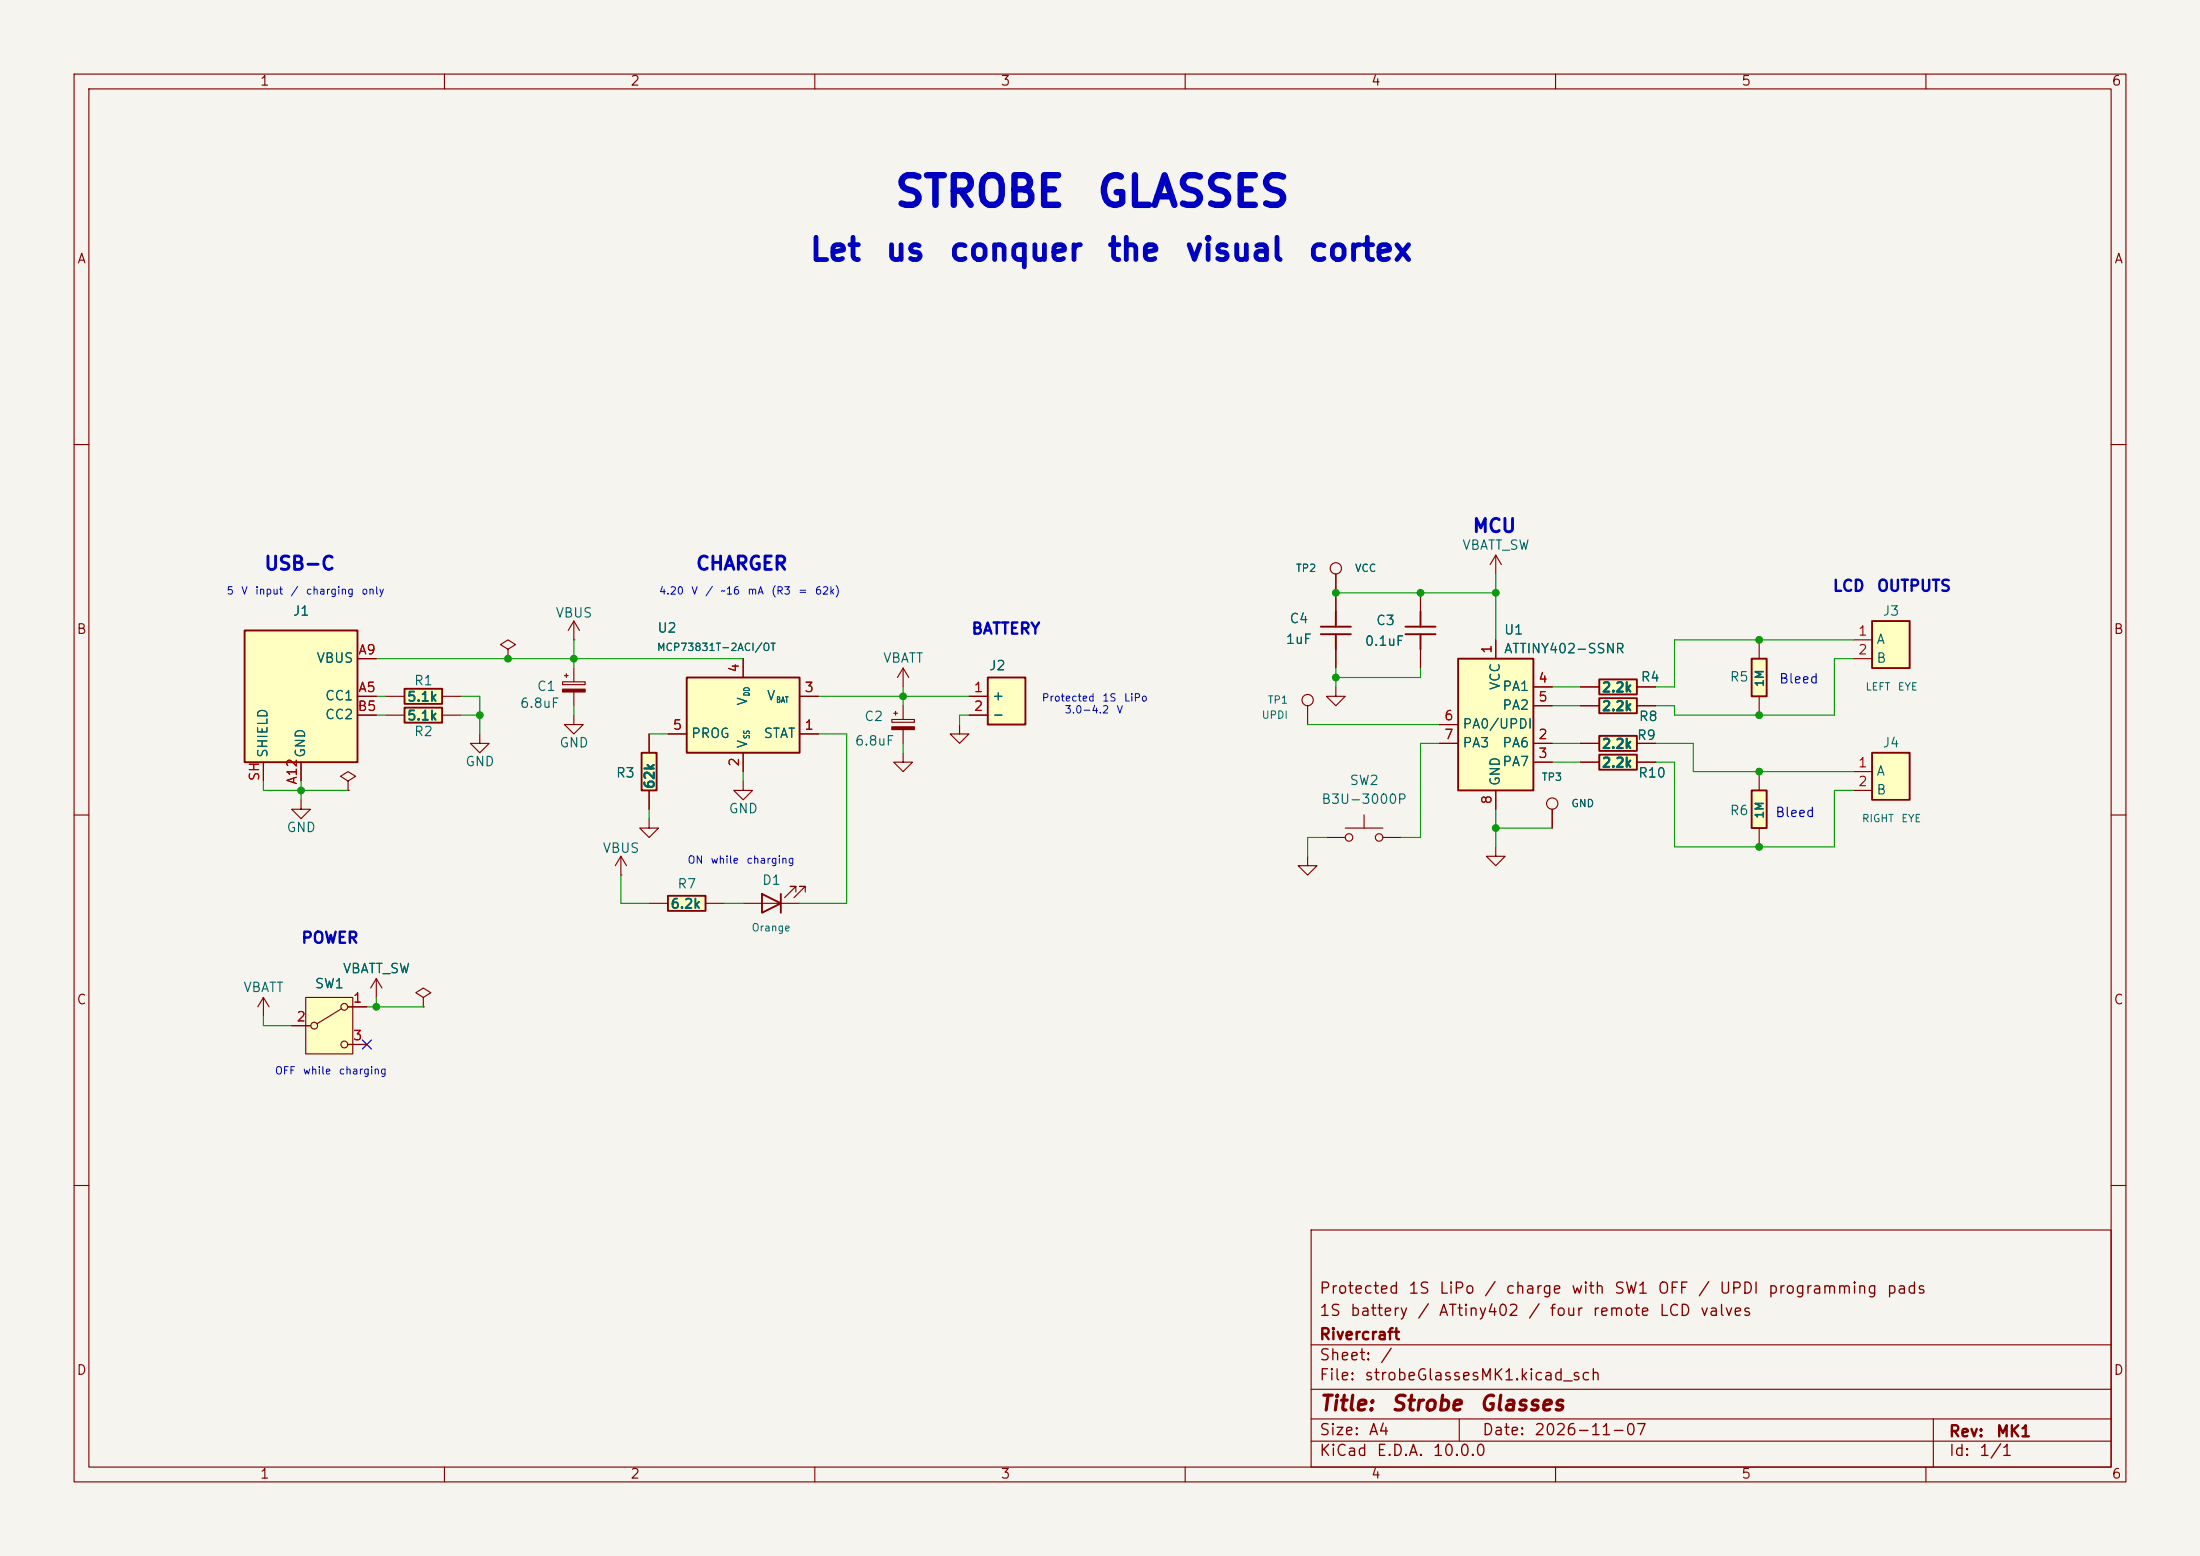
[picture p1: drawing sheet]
<svg xmlns="http://www.w3.org/2000/svg" width="297mm" height="210mm" viewBox="0 0 297 210" stroke-linecap="round" stroke-linejoin="round" font-family="sans-serif">
<path d="M0 0h297v210h-297z" fill="#f5f4ef" stroke="#f5f4ef" stroke-width=".14"/>
<g fill="none" stroke="#840000" stroke-width=".15">
<path d="M10 10h277v190h-277zM12 12h273v186h-273zM60 10v2M110 10v2M160 10v2M210 10v2M260 10v2M10 60h2M285 60h2M10 110h2M285 110h2M100.3 121.9h7.6"/>
<path d="M107.4 120.4v-.8h-.7h.7l-1.5 1.6M108.7 120.4v-.8h-.8h.8l-1.5 1.6M10 160h2M177 166h108v32h-108zM285 160h2M60 198v2M110 198v2M160 198v2M177 194.5h108M177 191.5h108M177 187.5h108M177 181.5h108"/>
<path d="M197 191.5v3M210 198v2M260 198v2M261 191.5v6.5"/>
</g>
<path d="M102.9 120.7l2.5 1.2-2.5 1.3zM105.4 120.7v2.5" fill="none" stroke="#840000" stroke-width=".25"/>
<path d="M215.9 91.7h5.1v2h-5.1z" fill="#ffffc2"/>
<path d="M215.9 91.7h5.1v2h-5.1z" fill="none" stroke="#840000" stroke-width=".25"/>
<path d="M213.4 92.7h2.5M221 92.7h2.5" fill="none" stroke="#840000" stroke-width=".15"/>
<path d="M215.9 101.9h5.1v2h-5.1z" fill="#ffffc2"/>
<path d="M215.9 101.9h5.1v2h-5.1z" fill="none" stroke="#840000" stroke-width=".25"/>
<path d="M213.4 102.9h2.5M221 102.9h2.5" fill="none" stroke="#840000" stroke-width=".15"/>
<path d="M236.5 106.7h2v5.1h-2z" fill="#ffffc2"/>
<path d="M236.5 106.7h2v5.1h-2z" fill="none" stroke="#840000" stroke-width=".25"/>
<path d="M237.5 104.1v2.6M237.5 111.8v2.5" fill="none" stroke="#840000" stroke-width=".15"/>
<path d="M215.9 99.3h5.1v2h-5.1z" fill="#ffffc2"/>
<path d="M215.9 99.3h5.1v2h-5.1z" fill="none" stroke="#840000" stroke-width=".25"/>
<path d="M213.4 100.3h2.5M221 100.3h2.5" fill="none" stroke="#840000" stroke-width=".15"/>
<path d="M196.8 88.9h10.2v17.8h-10.2z" fill="#ffffc2"/>
<path d="M196.8 88.9h10.2v17.8h-10.2z" fill="none" stroke="#840000" stroke-width=".25"/>
<g fill="none" stroke="#840000" stroke-width=".15">
<path d="M201.9 74.9v2.6M201.9 74.9l-.7 1.3M201.9 74.9l.8 1.3M194.3 97.8h2.5M201.9 86.4v2.5M207 92.7h2.5M207 95.3h2.5M194.3 100.3h2.5M201.9 114.3v1.3h1.3l-1.3 1.2-1.2-1.2h1.2M201.9 106.7v2.5M207 100.3h2.5M207 102.9h2.5"/>
<path d="M209.5 109.2v2.6"/>
<circle cx="209.5" cy="108.5" r=".76"/>
</g>
<path d="M54.6 93h5.1v2h-5.1z" fill="#ffffc2"/>
<path d="M54.6 93h5.1v2h-5.1z" fill="none" stroke="#840000" stroke-width=".25"/>
<path d="M52.1 94h2.5M59.7 94h2.5" fill="none" stroke="#840000" stroke-width=".15"/>
<path d="M252.7 83.8h5.1v6.4h-5.1z" fill="#ffffc2"/>
<path d="M252.7 83.8h5.1v6.4h-5.1z" fill="none" stroke="#840000" stroke-width=".25"/>
<path d="M68.6 87.6l1-.6-1-.6-1 .6 1 .6v1.3M68.6 88.9h.1M250.2 86.4h2.5M250.2 88.9h2.5" fill="none" stroke="#840000" stroke-width=".15"/>
<path d="M54.6 95.5h5.1v2h-5.1z" fill="#ffffc2"/>
<path d="M54.6 95.5h5.1v2h-5.1z" fill="none" stroke="#840000" stroke-width=".25"/>
<path d="M52.1 96.5h2.5M59.7 96.5h2.5M35.6 134.6l-.8 1.3M35.6 134.6l.7 1.3M35.6 134.6v2.6" fill="none" stroke="#840000" stroke-width=".15"/>
<path d="M236.5 88.9h2v5.1h-2z" fill="#ffffc2"/>
<path d="M236.5 88.9h2v5.1h-2z" fill="none" stroke="#840000" stroke-width=".25"/>
<path d="M237.5 86.4v2.5M237.5 94v2.5" fill="none" stroke="#840000" stroke-width=".15"/>
<path d="M41.3 134.6h6.3v7.6h-6.3z" fill="#ffffc2"/>
<g fill="none" stroke="#840000" stroke-width=".15">
<path d="M64.8 99.1v1.2h1.2l-1.2 1.3-1.3-1.3h1.3M40.6 108v1.2h1.3l-1.3 1.3-1.2-1.3h1.2M47 105.4l1-.6-1-.7-1 .7 1 .6v1.3M47 106.7h.1M39.4 138.4h2.5M41.3 134.6h6.3v7.6h-6.3zM46.1 136.1l-3.3 2.1M47 135.9h2.5M50.8 132.1l-.8 1.3M50.8 132.1l.8 1.3M50.8 132.1v2.5M57.1 134.6l1.1-.6-1.1-.6-1 .6 1 .6v1.3"/>
<path d="M57.1 135.9h.1M47 141h2.5"/>
<circle cx="42.4" cy="138.4" r=".46"/>
<circle cx="46.5" cy="135.9" r=".46"/>
<circle cx="46.5" cy="141" r=".46"/>
</g>
<path d="M252.7 101.6h5.1v6.4h-5.1z" fill="#ffffc2"/>
<path d="M252.7 101.6h5.1v6.4h-5.1z" fill="none" stroke="#840000" stroke-width=".25"/>
<path d="M250.2 104.1h2.5M250.2 106.7h2.5" fill="none" stroke="#840000" stroke-width=".15"/>
<path d="M33 85.1h15.3v17.8h-15.3z" fill="#ffffc2"/>
<path d="M33 85.1h15.3v17.8h-15.3z" fill="none" stroke="#840000" stroke-width=".25"/>
<g fill="none" stroke="#840000" stroke-width=".15">
<path d="M48.3 94h2.5M48.3 88.9h2.5M48.3 96.5h2.5M120.4 97.1h3v.4h-3zM120.6 96.3h.6M120.9 96v.5M121.9 95.3v1.8M121.9 98.5v1.8M129.5 97.8v1.3h1.3l-1.3 1.2-1.2-1.2h1.2M35.6 102.9v2.5M40.6 102.9v2.5M121.9 101.6v1.3h1.3l-1.3 1.2-1.3-1.2h1.3"/>
<path d="M176.5 115.6v1.2h1.3l-1.3 1.3-1.2-1.3h1.2M179.1 113h2.5M181.6 111.8h5.1M184.1 110v1.8M186.7 113h2.5"/>
<circle cx="182.1" cy="113" r=".51"/>
<circle cx="186.2" cy="113" r=".51"/>
</g>
<path d="M120.4 98.1h3v.4h-3z" fill="#840000" stroke="#840000" stroke-width=".15"/>
<path d="M92.7 91.4h15.2v10.2h-15.2z" fill="#ffffc2"/>
<path d="M92.7 91.4h15.2v10.2h-15.2z" fill="none" stroke="#840000" stroke-width=".25"/>
<path d="M90.2 99.1h2.5M100.3 88.9v2.5M107.9 99.1h2.6M107.9 94h2.6M121.9 90.2l-.7 1.2M121.9 90.2l.8 1.2M121.9 90.2v2.5M100.3 101.6v2.5" fill="none" stroke="#840000" stroke-width=".15"/>
<path d="M215.9 94.2h5.1v2.1h-5.1z" fill="#ffffc2"/>
<path d="M178.3 84.6h4.1M178.3 85.6h4.1M180.3 82.6v2M180.3 85.6v2M215.9 94.2h5.1v2.1h-5.1z" fill="none" stroke="#840000" stroke-width=".25"/>
<path d="M180.3 92.7v1.3h1.3l-1.3 1.3-1.2-1.3h1.2M180.3 80v2.6M180.3 87.6v2.6M213.4 95.3h2.5M221 95.3h2.5" fill="none" stroke="#840000" stroke-width=".15"/>
<path d="M86.6 101.6h2v5.1h-2z" fill="#ffffc2"/>
<path d="M86.6 101.6h2v5.1h-2z" fill="none" stroke="#840000" stroke-width=".25"/>
<path d="M87.6 99.1v2.5M87.6 106.7v2.5" fill="none" stroke="#840000" stroke-width=".15"/>
<path d="M90.2 120.9h5v2h-5z" fill="#ffffc2"/>
<path d="M189.7 84.6h4.1M189.7 85.6h4.1M191.8 82.6v2M191.8 85.6v2M90.2 120.9h5v2h-5z" fill="none" stroke="#840000" stroke-width=".25"/>
<g fill="none" stroke="#840000" stroke-width=".15">
<path d="M75.9 92h3.1v.4h-3.1zM76.2 91.2h.5M76.5 90.9v.5M77.5 86.4h.1M77.5 83.8v2.6M77.5 90.2v1.8M77.5 93.4v1.9M77.5 83.8l-.8 1.3M77.5 83.8l.7 1.3M176.5 95.3v2.5M191.8 80v2.6M191.8 87.6v2.6"/>
<path d="M83.8 118.1h.1M83.8 115.6l-.7 1.2M83.8 115.6l.8 1.2M83.8 115.6v2.5M87.6 110.5v1.3h1.3l-1.3 1.2-1.2-1.2h1.2M87.6 121.9h2.6M95.2 121.9h2.6"/>
<circle cx="176.5" cy="94.5" r=".76"/>
</g>
<path d="M75.9 93h3.1v.4h-3.1z" fill="#840000" stroke="#840000" stroke-width=".15"/>
<path d="M133.3 91.4h5.1v6.4h-5.1z" fill="#ffffc2"/>
<path d="M133.3 91.4h5.1v6.4h-5.1z" fill="none" stroke="#840000" stroke-width=".25"/>
<g fill="none" stroke="#840000" stroke-width=".15">
<path d="M180.3 77.5v5.1M48.3 94h2.5M48.3 96.5h2.5M48.3 88.9h2.5M77.5 96.5v1.3h1.2l-1.2 1.3-1.3-1.3h1.3M87.6 99.1v2.5M90.2 99.1h2.5M100.3 88.9v2.5M107.9 94h2.6M107.9 99.1h2.6M130.8 94h2.5M130.8 96.5h2.5"/>
<path d="M180.3 87.6v2.6M191.8 80v2.6M191.8 87.6v2.6M194.3 97.8h2.5M201.9 86.4v2.5M207 92.7h2.5M207 95.3h2.5M213.4 92.7h2.5M213.4 95.3h2.5M221 92.7h2.5M221 95.3h2.5M35.6 102.9v2.5"/>
<path d="M40.6 102.9v2.5M47 106.7h.1M87.6 106.7v2.5M100.3 105.4v1.3h1.3l-1.3 1.3-1.2-1.3h1.2M100.3 101.6v2.5M194.3 100.3h2.5M201.9 106.7v2.5M207 100.3h2.5M207 102.9h2.5M209.5 109.2v2.6M213.4 100.3h2.5M213.4 102.9h2.5"/>
<path d="M221 100.3h2.5M221 102.9h2.5M39.4 138.4h2.5M47 135.9h2.5M47 141h2.5"/>
<circle cx="180.3" cy="76.7" r=".76"/>
</g>
<g fill="none" stroke="#009600" stroke-width=".15">
<path d="M201.9 77.5v8.9M50.8 94h1.3M50.8 96.5h1.3M50.8 88.9h49.5M62.2 94h2.6v5.1M62.2 96.5h2.6M77.5 86.4v3.8M77.5 95.3v1.2M87.6 99.1h2.6M110.5 99.1h3.8v22.8h-6.4M110.5 94h20.3M121.9 92.7v2.6"/>
<path d="M130.8 96.5h-1.3v1.3M176.5 97.8h17.8M180.3 90.2v2.5M180.3 80h21.6M191.8 90.2v1.2h-11.5M209.5 95.3h3.9M209.5 92.7h3.9M250.2 86.4h-24.1v6.3h-2.6M250.2 88.9h-2.6v7.6h-21.5v-1.2h-2.6M35.6 105.4v1.3h11.4M40.6 105.4v2.6M83.8 118.1v3.8h3.8"/>
<path d="M87.6 109.2v1.3M100.3 104.1v1.3M121.9 100.3v1.3M179.1 113h-2.6v2.6M194.3 100.3h-2.5v12.7h-2.6M201.9 109.2v5.1M201.9 111.8h7.6M209.5 100.3h3.9M209.5 102.9h3.9M223.5 102.9h2.6v11.4h21.5v-7.6h2.6M223.5 100.3h5.1v3.8h21.6M35.6 137.2v1.2h3.8"/>
<path d="M49.5 135.9h7.6M50.8 134.6v1.3M97.8 121.9h2.5"/>
</g>
<path d="M48.9 140.4l1.2 1.2M50.1 140.4l-1.2 1.2" fill="none" stroke="#000084" stroke-width=".15"/>
<g fill="#009600" stroke="#009600" stroke-width=".14">
<circle cx="237.5" cy="104.1" r=".46"/>
<circle cx="237.5" cy="86.4" r=".46"/>
<circle cx="237.5" cy="96.5" r=".46"/>
<circle cx="237.5" cy="114.3" r=".46"/>
<circle cx="77.5" cy="88.9" r=".46"/>
<circle cx="180.3" cy="80" r=".46"/>
<circle cx="180.3" cy="91.4" r=".46"/>
<circle cx="201.9" cy="80" r=".46"/>
<circle cx="191.8" cy="80" r=".46"/>
<circle cx="121.9" cy="94" r=".46"/>
<circle cx="64.8" cy="96.5" r=".46"/>
<circle cx="40.6" cy="106.7" r=".46"/>
<circle cx="50.8" cy="135.9" r=".46"/>
<circle cx="68.6" cy="88.9" r=".46"/>
<circle cx="201.9" cy="111.8" r=".46"/>
</g>
<g font-size="4" fill="#0000c2">
<text x="120.6" y="28.9">STROBE</text>
<text x="147.9" y="28.9">GLASSES</text>
</g>
<g font-size="3" fill="#0000c2">
<text x="109.1" y="35.9">Let</text>
<text x="119.3" y="35.9">us</text>
<text x="128" y="35.9">conquer</text>
<text x="149.3" y="35.9">the</text>
<text x="159.8" y="35.9">visual</text>
<text x="176.4" y="35.9">cortex</text>
</g>
<g font-size="2" fill="#840000">
<text x="178" y="190.9">Title:</text>
<text x="187.7" y="190.9">Strobe</text>
<text x="199.6" y="190.9">Glasses</text>
</g>
<g font-size="1.8" fill="#0000c2">
<text x="35.6" y="77.4">USB-C</text>
<text x="93.8" y="77.4">CHARGER</text>
<text x="198.7" y="72.3">MCU</text>
</g>
<g font-size="1.5" fill="#0000c2">
<text x="247.3" y="80.2">LCD</text>
<text x="253.3" y="80.2">OUTPUTS</text>
<text x="131.1" y="86">BATTERY</text>
<text x="40.6" y="127.7">POWER</text>
</g>
<g font-size="1.5" fill="#840000">
<text x="178" y="178">1S</text>
<text x="178" y="175">Protected</text>
<text x="182.2" y="178">battery</text>
<text x="190" y="175">1S</text>
<text x="191.2" y="178">/</text>
<text x="194.1" y="178">ATtiny402</text>
<text x="194.2" y="175">LiPo</text>
<text x="200.3" y="175">/</text>
<text x="203.1" y="175">charge</text>
<text x="206.2" y="178">/</text>
<text x="209.1" y="178">four</text>
<text x="212" y="175">with</text>
<text x="214.9" y="178">remote</text>
<text x="217.8" y="175">SW1</text>
<text x="223.7" y="175">OFF</text>
<text x="223.9" y="178">LCD</text>
<text x="229.1" y="175">/</text>
<text x="229.4" y="178">valves</text>
<text x="232" y="175">UPDI</text>
<text x="238.6" y="175">programming</text>
<text x="254.6" y="175">pads</text>
<text x="178" y="184">Sheet:</text>
<text x="178" y="181.2">Rivercraft</text>
<text x="186.2" y="184">/</text>
<text x="178" y="186.7">File:</text>
<text x="184.1" y="186.7">strobeGlassesMK1.kicad_sch</text>
<text x="178" y="196.9">KiCad</text>
<text x="178" y="194.1">Size:</text>
<text x="184.7" y="194.1">A4</text>
<text x="185.7" y="196.9">E.D.A.</text>
<text x="193.3" y="196.9">10.0.0</text>
<text x="200" y="194.1">Date:</text>
<text x="207" y="194.1">2026-11-07</text>
<text x="263" y="194.3">Rev:</text>
<text x="263" y="196.9">Id:</text>
<text x="267.1" y="196.9">1/1</text>
<text x="269.4" y="194.3">MK1</text>
</g>
<g font-size="1.3" fill="#840000">
<text x="35" y="11.9">1</text>
<text x="85" y="11.9">2</text>
<text x="135" y="11.9">3</text>
<text x="185" y="11.9">4</text>
<text x="235" y="11.9">5</text>
<text x="285" y="11.9">6</text>
<text x="10.3" y="35.9">A</text>
<text x="285.3" y="35.9">A</text>
<text x="10.3" y="85.9">B</text>
<text x="285.3" y="85.9">B</text>
<text x="10.3" y="135.9">C</text>
<text x="285.3" y="135.9">C</text>
<text x="10.3" y="185.9">D</text>
<text x="285.3" y="185.9">D</text>
<text x="35" y="199.9">1</text>
<text x="85" y="199.9">2</text>
<text x="135" y="199.9">3</text>
<text x="185" y="199.9">4</text>
<text x="235" y="199.9">5</text>
<text x="285" y="199.9">6</text>
</g>
<g font-size="1.3" fill="#006464">
<text x="197.3" y="74.5">VBATT_SW</text>
<text x="39.4" y="83.4">J1</text>
<text x="74.9" y="83.7">VBUS</text>
<text x="254.1" y="83.4">J3</text>
<text x="42.7" y="89.8">VBUS</text>
<text x="88.7" y="85.7">U2</text>
<text x="119.1" y="89.8">VBATT</text>
<text x="173.5" y="87.2">1uF</text>
<text x="174" y="84.4">C4</text>
<text x="184.2" y="87.5">0.1uF</text>
<text x="185.7" y="84.7">C3</text>
<text x="203" y="88.5">ATTINY402-SSNR</text>
<text x="203" y="86">U1</text>
<text x="253.2" y="87.2">A</text>
<text x="253.2" y="89.8">B</text>
<text x="43.8" y="94.8">CC1</text>
<text x="54.9" y="95">5.1k</text>
<text x="55.8" y="92.8">R1</text>
<text x="70.1" y="95.9">6.8uF</text>
<text x="72.4" y="93.6">C1</text>
<text x="101.2" y="95.3" transform="rotate(-90 101.2 95.3)">V</text>
<text x="103.4" y="94.8">V</text>
<text x="133.4" y="90.8">J2</text>
<text x="133.9" y="94.8">+</text>
<text x="202.7" y="93.6">PA1</text>
<text x="202.8" y="93.2" transform="rotate(-90 202.8 93.2)">VCC</text>
<text x="216.2" y="93.7">2.2k</text>
<text x="221.4" y="92.3">R4</text>
<text x="233.4" y="92.3">R5</text>
<text x="43.8" y="97.4">CC2</text>
<text x="54.9" y="97.5">5.1k</text>
<text x="55.8" y="99.7">R2</text>
<text x="75.4" y="101.2">GND</text>
<text x="93.2" y="99.9">PROG</text>
<text x="101.2" y="101.1" transform="rotate(-90 101.2 101.1)">V</text>
<text x="103" y="99.9">STAT</text>
<text x="115.3" y="100.9">6.8uF</text>
<text x="116.6" y="97.6">C2</text>
<text x="133.9" y="97.4">−</text>
<text x="197.4" y="98.7">PA0/UPDI</text>
<text x="197.4" y="101.2">PA3</text>
<text x="202.7" y="101.2">PA6</text>
<text x="202.7" y="96.1">PA2</text>
<text x="216.2" y="101.3">2.2k</text>
<text x="216.2" y="96.3">2.2k</text>
<text x="220.9" y="100.2">R9</text>
<text x="221.2" y="97.6">R8</text>
<text x="254.1" y="101.2">J4</text>
<text x="36.4" y="102.4" transform="rotate(-90 36.4 102.4)">SHIELD</text>
<text x="41.5" y="102.4" transform="rotate(-90 41.5 102.4)">GND</text>
<text x="62.7" y="103.7">GND</text>
<text x="83.1" y="105.3">R3</text>
<text x="88.6" y="106.6" transform="rotate(-90 88.6 106.6)">62k</text>
<text x="182.1" y="106.3">SW2</text>
<text x="202.7" y="103.7">PA7</text>
<text x="202.8" y="106.2" transform="rotate(-90 202.8 106.2)">GND</text>
<text x="216.2" y="103.9">2.2k</text>
<text x="221.1" y="105.3">R10</text>
<text x="253.2" y="105">A</text>
<text x="253.2" y="107.5">B</text>
<text x="38.6" y="112.6">GND</text>
<text x="98.3" y="110.1">GND</text>
<text x="178.3" y="108.8">B3U-3000P</text>
<text x="233.4" y="110.3">R6</text>
<text x="81.3" y="115.4">VBUS</text>
<text x="102.8" y="119.7">D1</text>
<text x="90.4" y="122.9">6.2k</text>
<text x="91.4" y="120.2">R7</text>
<text x="46.2" y="131.7">VBATT_SW</text>
<text x="32.8" y="134.2">VBATT</text>
<text x="42.4" y="133.7">SW1</text>
</g>
<g font-size="1.3" fill="#a90000">
<text x="48.3" y="88.6">A9</text>
<text x="201.7" y="88.3" transform="rotate(-90 201.7 88.3)">1</text>
<text x="250.8" y="86.1">1</text>
<text x="250.8" y="88.6">2</text>
<text x="48.3" y="93.7">A5</text>
<text x="100.1" y="90.9" transform="rotate(-90 100.1 90.9)">4</text>
<text x="108.5" y="93.7">3</text>
<text x="131.4" y="93.7">1</text>
<text x="207.6" y="92.5">4</text>
<text x="207.6" y="95">5</text>
<text x="48.2" y="96.3">B5</text>
<text x="90.7" y="98.8">5</text>
<text x="108.5" y="98.8">1</text>
<text x="131.4" y="96.3">2</text>
<text x="194.9" y="97.5">6</text>
<text x="194.9" y="100.1">7</text>
<text x="207.6" y="100.1">2</text>
<text x="35.3" y="105.5" transform="rotate(-90 35.3 105.5)">SH</text>
<text x="40.4" y="106" transform="rotate(-90 40.4 106)">A12</text>
<text x="100.1" y="103.6" transform="rotate(-90 100.1 103.6)">2</text>
<text x="207.6" y="102.6">3</text>
<text x="250.8" y="103.9">1</text>
<text x="250.8" y="106.4">2</text>
<text x="201.7" y="108.7" transform="rotate(-90 201.7 108.7)">8</text>
<text x="47.6" y="135.6">1</text>
<text x="39.9" y="138.2">2</text>
<text x="47.6" y="140.7">3</text>
</g>
<g font-size="1.3" fill="#0000c2">
<text x="240.1" y="92.6">Bleed</text>
<text x="239.6" y="110.6">Bleed</text>
</g>
<g font-size="1.1" fill="#006464">
<text x="238.4" y="92.8" transform="rotate(-90 238.4 92.8)">1M</text>
<text x="238.4" y="110.6" transform="rotate(-90 238.4 110.6)">1M</text>
</g>
<g font-size="1" fill="#006464">
<text x="174.9" y="77.4">TP2</text>
<text x="182.8" y="77.4">VCC</text>
<text x="88.6" y="88.1">MCP73831T-2ACI/OT</text>
<text x="171.1" y="95.2">TP1</text>
<text x="251.8" y="93.4">LEFT</text>
<text x="256.1" y="93.4">EYE</text>
<text x="170.3" y="97.2">UPDI</text>
<text x="208.1" y="105.6">TP3</text>
<text x="212" y="109.2">GND</text>
<text x="251.3" y="111.2">RIGHT</text>
<text x="256.6" y="111.2">EYE</text>
<text x="101.4" y="126">Orange</text>
</g>
<g font-size="1" fill="#0000c2">
<text x="30.5" y="80.5">5</text>
<text x="32.5" y="80.5">V</text>
<text x="34.4" y="80.5">input</text>
<text x="39.1" y="80.5">/</text>
<text x="41.2" y="80.5">charging</text>
<text x="48.7" y="80.5">only</text>
<text x="88.9" y="80.5">4.20</text>
<text x="93.2" y="80.5">V</text>
<text x="95.1" y="80.5">/</text>
<text x="97.2" y="80.5">~16</text>
<text x="100.8" y="80.5">mA</text>
<text x="104" y="80.5">(R3</text>
<text x="107.7" y="80.5">=</text>
<text x="109.9" y="80.5">62k)</text>
<text x="140.6" y="94.9">Protected</text>
<text x="148.7" y="94.9">1S</text>
<text x="151.7" y="94.9">LiPo</text>
<text x="143.6" y="96.5">3.0-4.2</text>
<text x="150.7" y="96.5">V</text>
<text x="92.7" y="116.8">ON</text>
<text x="95.9" y="116.8">while</text>
<text x="100.7" y="116.8">charging</text>
<text x="37" y="145.3">OFF</text>
<text x="40.8" y="145.3">while</text>
<text x="45.6" y="145.3">charging</text>
</g>
<g font-size=".8" fill="#006464">
<text x="101.4" y="94" transform="rotate(-90 101.4 94)">DD</text>
<text x="104.7" y="95">BAT</text>
<text x="101.4" y="99.8" transform="rotate(-90 101.4 99.8)">SS</text>
</g>
</svg>
